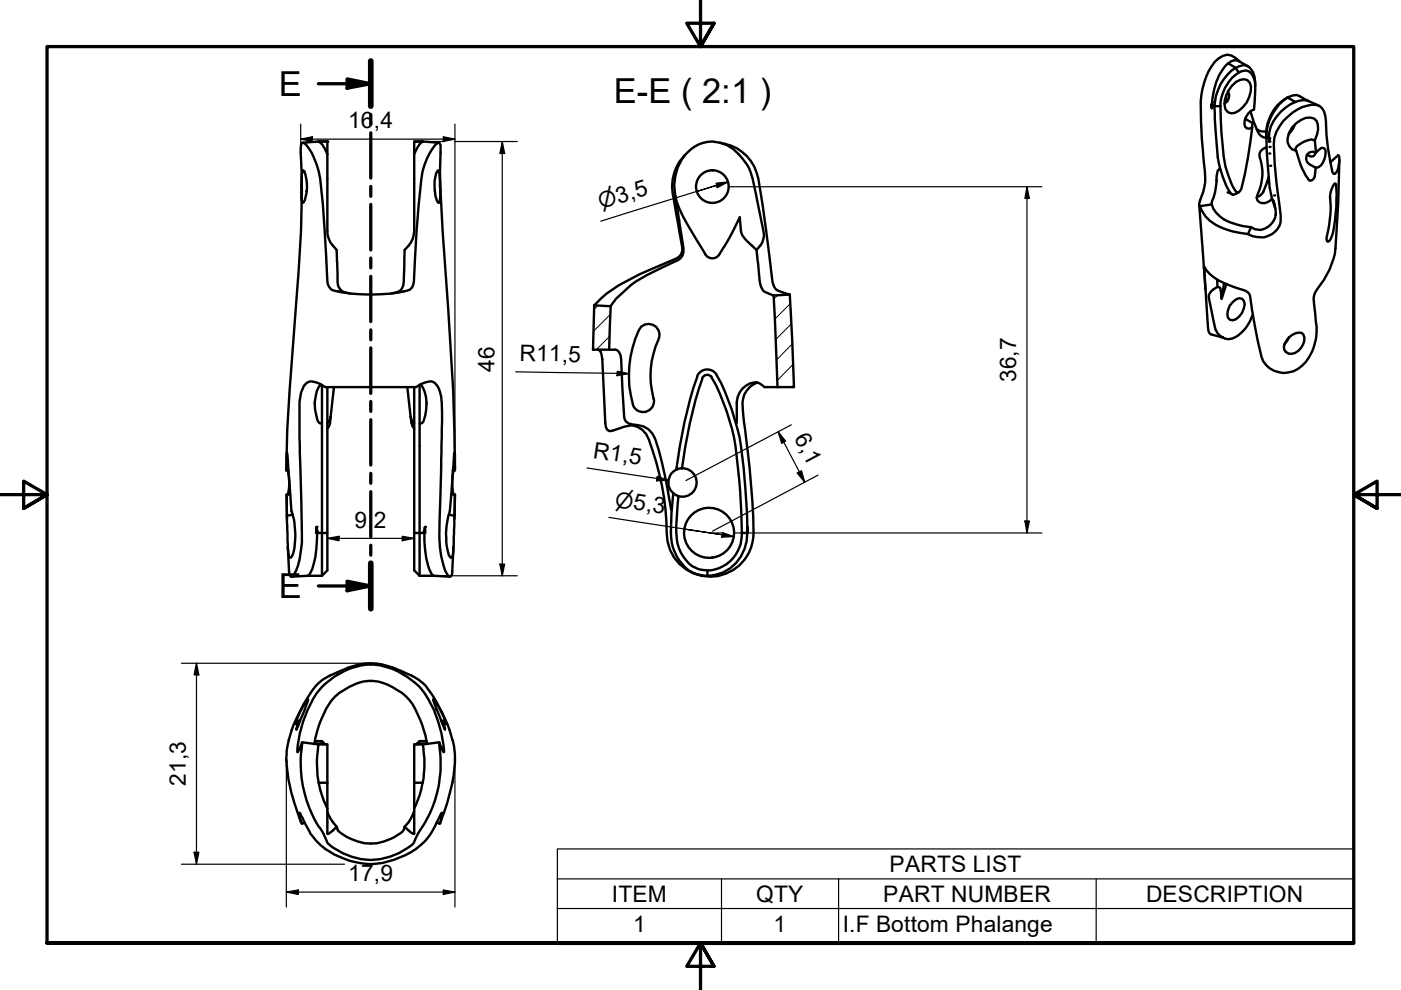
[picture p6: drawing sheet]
<svg xmlns="http://www.w3.org/2000/svg" width="297mm" height="210mm" viewBox="0 0 297 210" stroke-linecap="round" stroke-linejoin="round" font-family="sans-serif">
<!-- layer: Hatch (ISO) -->
<path d="M126.7 64.8l-.7 .8M129.3 71.3l-2.9 2.8M129.4 66.6l-3.5 3.6M164.8 62.6l-.8 .8M167.5 64.4l-3.2 3.3M167.8 68.7l-3.3 3.3M168 72.9l-3.3 3.4M168.1 77.3l-3.3 3.3M168.3 81.6l-.5 .5" fill="none" stroke="#000" stroke-width=".21"/>
<!-- layer: Visible (ISO) -->
<g fill="none" stroke="#000" stroke-width=".51">
<path d="M260.3 19.3a1.85 1.85 0 0 1-.7 2.6M260.4 13.4l1.6 1 .6 1M261.2 18.1a2.82 2.82 0 0 1 3.3-1.1 2.87 2.87 0 0 1 .4 3.5 5.9 5.9 0 0 1-3 3.4 1.58 1.58 0 0 1-2.2-1.5 5.8 5.8 0 0 1 1.5-4.3zM262.9 13.1l-1-.8a2.53 2.53 0 0 0-3.6 .1 13.5 13.5 0 0 0-3.7 9.2l.2 8 .5 5.7a12.6 12.6 0 0 1-.9 7.4l-.1 .5 .1 .5M264.6 14.1l-1.9-1.1a2.48 2.48 0 0 0-2.9 1 13.8 13.8 0 0 0-2.9 9l-.1-.9M266.1 18.3a4 4 0 0 0-1.9-4.4 4.6 4.6 0 0 0-3.9 1.9 11.1 11.1 0 0 0-2.8 6.7M64.1 30.3l5.3-.3v2.7M64.3 36.1a3.4 3.4 0 0 1 .7 2.4v2.6a2.5 2.5 0 0 1-.9 1.9 16.3 16.3 0 0 1-.2-5.2zM67.6 30a6 6 0 0 1 1.8 2.7M69.4 32.7v16.3a5.4 5.4 0 0 0 2 4l.2 6.9a2.37 2.37 0 0 0 2.6 2.3M87.8 32.7v-2.7h1.8a4.8 4.8 0 0 0-1.8 2.7v16.3a5.3 5.3 0 0 1-2 4l-.2 6.9a2.11 2.11 0 0 1-1.9 2.2l-.6 .1M87.8 30l5.2 .3"/>
<path d="M92.7 36.3l.2-.2a22.4 22.4 0 0 1 .3 6.7l-.2 .2a5.5 5.5 0 0 1-.9-3.8 6.6 6.6 0 0 1 .6-2.9zM145.2 32.9a9.9 9.9 0 0 0-2.3 9.9l1.8 9.6a2.14 2.14 0 0 1-1.5 2.5 70 70 0 0 0-13.2 6.4l-1.4 1-2.6 2.4M145.9 32.2a7.1 7.1 0 0 1 10.7 .5 9.8 9.8 0 0 1 3 5.2l2.3 11.1a4 4 0 0 1-1.5 4l-1-1a5.9 5.9 0 0 1-2.3-3l-.3-2.9-1.9 3.9-2.1 3.5a1.8 1.8 0 0 1-1.5 1.3 1.8 1.8 0 0 1-1.8-.9l-1.7-2.8a40.2 40.2 0 0 1-4.4-8.4 10.6 10.6 0 0 1 2.5-10.5zM152.7 30.3a9.5 9.5 0 0 1 8.1 7.6l1.6 11 1.4 10.8a2.55 2.55 0 0 0 2.2 2.3l1.4 .5M257.5 22.5l.2 5.5a26.8 26.8 0 0 0 2.3 11.5l1 1.6 .4 .2 1.2-.6M257.5 22.5l-.4-.2-.2 .7M257.5 22.5h1.3M258.8 36l-.3-.1-.3 .3-.1 .5a17.7 17.7 0 0 1-1.1 5.9l-.1 .7M260 20.2v1.2l.2 .1M264.1 25l.2 .4 1.3 .7-.1 .9-.6 .3-.5-.1a1.85 1.85 0 0 1-.2-2.5l.5-.7 .6-.5 .6-.3 .2-3.9a4.5 4.5 0 0 0-1.1-4l-1-.3a5 5 0 0 0-3.5 2.4 8.9 8.9 0 0 0-1.7 5.1 76.9 76.9 0 0 0 1 12.9 14.7 14.7 0 0 0 2.3 5.3l.3 .2 .3-.2 .5-.7a87.2 87.2 0 0 0 2.3-13M265.1 23.6l1.6 4.4a2.04 2.04 0 0 0 1.8 1.2M266.4 27.4l1 .4 1.1 .1"/>
<path d="M268.5 28.9v1.2a89.9 89.9 0 0 0 .9 10.8l1 3.3M268.5 28.9l.4 .2 .2 .9M268.5 31.2a1.88 1.88 0 0 0-1.2 3 10.3 10.3 0 0 1-.7 7.2 1.35 1.35 0 0 0 .5 1.5 1.35 1.35 0 0 0 1.6 0l1-.8M269 37.5l-.5 1.6a3.2 3.2 0 0 1-2.1 2.7M269.1 29.2v.8M273 20.7a8.9 8.9 0 0 0-4.5 8.2M273 20.7a2.4 2.4 0 0 1 2.6-.3l1.8 1M273 20.7a10.3 10.3 0 0 0-4.5 8.2M273 20.7l1.6 .9M273.9 27.2l.2 .1M274.6 26.4l-.9 1.4-.5 .7M274.6 21.6a9.4 9.4 0 0 0-5.5 6.4v2"/>
<path d="M274.6 21.6a3.8 3.8 0 0 1 2.7-.2l2.3 1M274.8 32a16.9 16.9 0 0 0 2.7 6.2l.3 .1 .4-.1 .4-.4 .2-.4 .2-1.9M278.8 29.8a4.6 4.6 0 0 0 .3-4.2 2.47 2.47 0 0 0-3.3-.2 5 5 0 0 0-2.8 4.7l.4 .9 .5 .7 .9 .3M278.8 29.8l-.8-.2a5.5 5.5 0 0 0-3.3 1.8l-.1 .3 .2 .3M278.8 29.8l.2 2.6M279 32.4a.86 .86 0 0 1-1.3 .7l-.6-.3M279 32.4l.4-.4a1.01 1.01 0 0 1 1.3-.5 2.74 2.74 0 0 1-.3 3.1 1.58 1.58 0 0 1-1.4 .9M279 32.4a1.42 1.42 0 0 0-1.9 .5 1.42 1.42 0 0 0 .5 1.9l1.4 .7M282.1 34.4l1.7-1.5a4.7 4.7 0 0 1-.8 4l-.4-.2-.2-.4a62 62 0 0 1-1.4-11.8 2.55 2.55 0 0 0-3.8-2.1 10.4 10.4 0 0 0-7 6.8 66.7 66.7 0 0 0 .9 13.4 12.1 12.1 0 0 1 .2 5.1 4.6 4.6 0 0 1-6.7 1.9M282.8 39.1l.2-.2 .2 .1a32.6 32.6 0 0 1-.8 10.9 1.35 1.35 0 0 1-1 1.3l-.2-.7a25.6 25.6 0 0 0 .8-9.1l.3-1.3zM284 33.9l-.3 9.3-.6 9.4a17.6 17.6 0 0 1-4.1 9.2 3.8 3.8 0 0 0-.4 2.9l.2 1.6a18.1 18.1 0 0 1 0 6.5 8.8 8.8 0 0 1-4.5 5.9 5.1 5.1 0 0 1-6.8-3 121.4 121.4 0 0 1-2.5-12.9 1.74 1.74 0 0 0-1.3-1.3l-1.5-.4a12.3 12.3 0 0 1-6.4-3.7l-.5-.8 .8 12.5a1.61 1.61 0 0 0 .7 1.8l2.5 .7-.2-.1M143.2 41.6l1.7 11a2.37 2.37 0 0 1-1.1 2.6l-2.8 1.2a52.7 52.7 0 0 0-7.2 4l-.8 .7a15.3 15.3 0 0 0-3.5 3.8"/>
<path d="M160.4 53l.5 4.9a4.6 4.6 0 0 0 1.3 4l1.8 .7M254.3 43.4l1.3 18M254.4 43.7a8.3 8.3 0 0 0 6.1 5.1l4.1 .8M256.9 43.3a6.6 6.6 0 0 0 5.1 4.2l3.2 .7M256.9 43.3l-2.5 .4M258.1 59.3v1.5l.5 .1 .2 .3 .2 2.1 .5-3.3M260.3 40.8l.9 .4M265.2 48.2l-.6 1.4M269.8 42.3a6 6 0 0 1 .5 4 3.6 3.6 0 0 1-4.2 2.3l-.9-.4M126 64.7l-.3 9.4h4.8a1.84 1.84 0 0 1 1.2 2.1l.6 12.2a1.73 1.73 0 0 0 1.9 1.6 4.6 4.6 0 0 1 4.7 3.1 124.8 124.8 0 0 1 3.5 15.1v-.3M126 64.7l3.5 .2M126.7 74.1l.7 .5 .3 1.6 .7 13.9a1.17 1.17 0 0 0 1.4 1.2l2.6-.8 2.7-.4"/>
<path d="M129.5 64.9l-.3 9.2M136 69.3a2.33 2.33 0 0 1 2.9-.2 2.33 2.33 0 0 1 .7 2.8 18.4 18.4 0 0 0-.9 13 2.3 2.3 0 0 1-1.9 2.5 2.3 2.3 0 0 1-2.6-1.7 22 22 0 0 1 1.8-16.4zM147.8 79.9a86.9 86.9 0 0 0-4.4 19.7M150.9 80a1.17 1.17 0 0 0-2 .2M151.8 79.3a48.1 48.1 0 0 1 5.9 19.9 106.6 106.6 0 0 1 .7 13.8h-1.1M151.9 79.3a2.32 2.32 0 0 0-4.1 .6M164 62.6l.8 19.5M167.4 62.5l.9 19.6h-6.2a2.64 2.64 0 0 0-2-1 4.4 4.4 0 0 0-3.9 4.5v3.8l-.1 .4M167.4 62.5l-3.4 .1M258.1 60.8a2.65 2.65 0 0 0-1.8 2.3l.9 4.7a5.6 5.6 0 0 0 1.4 3.4l.5 .3M260 60.2l-1 3.1M261.4 64l.7-.5 .7-.3 .5 .1 .4 .5a3.5 3.5 0 0 1-2.3 4.1l-.7-.1a2.35 2.35 0 0 1 0-3z"/>
<path d="M265.6 66.7a8.2 8.2 0 0 1-4.4 5.1l-.8 .1-.7-.1-.6-.3M272.5 74.5l.2 .1M273.3 71.5a2.87 2.87 0 0 1 2.7-.9 1.86 1.86 0 0 1 .3 2.4 2.94 2.94 0 0 1-3.1 2 1.64 1.64 0 0 1-.5-2.8zM273.3 71.5l-.9 1.4M60.7 99.7l.1-3.7 1 12.4a15.1 15.1 0 0 1 0 9.6l-.3 .3a2.93 2.93 0 0 1-.5-2.2l-.2-6.8M60.7 99.7l.5 .1M61 99.7l.3 1.7M68 81.5a8.2 8.2 0 0 0-.5 7.9l.7 .4M68.3 81.6v40.5M69.4 82.1v38.8l-1.1 1.2M70.1 88.4l-.1 1.3-.6 1.2M70.1 88.4l-.7 1.3"/>
<path d="M70.8 82.1l-.7 6.3M86.4 82.1l.7 6.3M87.1 88.4l.3 1.9 .4 .6M87.1 88.4l.3 .8 .4 .5M87.8 82.1v30.9M89 81.6v40.5M89.2 81.5a8.7 8.7 0 0 1 .5 7.9l-.2 .3-.5 .1M96 99.8l.5-.1-.1-3.7-1 12.4a14.5 14.5 0 0 0 0 9.6l.2 .3 .2-.1a9.4 9.4 0 0 0 .4-4.3l.2-4.6M96.2 99.7l-.3 1.7M96.5 99.5l-.4-16.8-2.2-33.6a136.3 136.3 0 0 1-.5-18.3l-.4-.5a4 4 0 0 0-1.9 2.1 14.8 14.8 0 0 0-1.8 5.5 357.6 357.6 0 0 0-1.7 22.5l-.2 .5-.5 .5a34.3 34.3 0 0 1-16.6 0l-.8-1-.1-.7a325 325 0 0 0-1.5-21.8 14.6 14.6 0 0 0-3.3-7.5l-.4-.1-.3 .1-.1 1.1a191.2 191.2 0 0 1-.5 26l-1.9 25.2-.5 8.5-.2 8.5M143.4 99.6a3 3 0 0 0-1.7 3 3 3 0 0 0 2.1 2.6M144.6 99.3a3 3 0 0 1 3.1 3.4 3 3 0 0 1-3.9 2.5"/>
<path d="M148.9 80.3a86 86 0 0 0-4.3 19l-1.2 .3M150.9 80a45.2 45.2 0 0 1 5.6 19.3 112.5 112.5 0 0 1 .7 14.8 7.4 7.4 0 0 1-9.2 6.5 7.8 7.8 0 0 1-4.5-6.3 40 40 0 0 1 .3-9.1M160.6 81.1a4.8 4.8 0 0 0-3.2 4.3l.3 4 1 8.2a129.7 129.7 0 0 1 1 16.5 9.2 9.2 0 0 1-9.7 8.2 9.2 9.2 0 0 1-8.6-9.2 54.4 54.4 0 0 0-4.4-21.1l-.9-.9-.9-.6-1.1-.4M60.8 104.9v5.2M60.8 104.9v4.4M61 115.9l.3 5.2a1.2 1.2 0 0 0 .5 1.2l.3-.2a15.5 15.5 0 0 0 1.9-8l-.5-24.7a21.4 21.4 0 0 1 .3-5.8l.1-.5a2.64 2.64 0 0 1 2-2.2 4.2 4.2 0 0 1 3.1 1.2h19.2a4.7 4.7 0 0 1 3.4-1.2 3.7 3.7 0 0 1 1.9 3.1 115.3 115.3 0 0 1 0 13.6l-.3 15.5a20.4 20.4 0 0 0 1.5 8.5l.4 .5 .3 .2a.98 .98 0 0 0 .5-1.2l.2-5.2M61.3 101.5v2l-.3 1.4M61.5 104.8l-.7 .1M62 109.1l-1.2 .2M67 113l.1-1.3a21.5 21.5 0 0 1-1.3 9.7l-.3 .5-.3 .2M67.1 111.7l.3 1.3h2M87.8 113v7.9l1.2 1.2"/>
<path d="M90.1 111.7l-.4 1.3h-1.9M90.2 113l-.1-1.3a17.7 17.7 0 0 0 1.4 10l.5 .4M95.2 109.1l1.2 .2M95.6 104.8l.9 .1M95.9 101.5l.1 2.8 .2 .6M96.5 104.9l-.2 5.2M96.5 104.9l-.1 4.4M142.7 104.6l-.3 4.1a16.4 16.4 0 0 0 .7 8.4 7.4 7.4 0 0 0 6.4 5 8.6 8.6 0 0 0 8.9-9.1l.1-1.3 .1 1.3M68.3 122.1l-6.5 .2M89 122.1l6.4 .2M150 120.9v1.2M63.1 152.8h.5"/>
<path d="M64.1 157.4l3.4 .4M65 148.6l.3-.4-2.4 6.5 .2-1.9-.6 .7 .1-.1a21.2 21.2 0 0 1 2.4-4.8zM66.7 157.6h1.6l.2 .2M66.7 157.7a20.3 20.3 0 0 1 4.4-10 12.2 12.2 0 0 1 7.1-3.3 8.6 8.6 0 0 1 4.9 1.2 11.6 11.6 0 0 1 6.2 7.7l.9 2.5 .4 1.9M66.7 157.1h1.6l.7 .7M67.5 157.8a25.8 25.8 0 0 0 .1 8.2M67.5 157.8h1.9v8.2M68.3 157.1v.5M68.4 145.5a14.4 14.4 0 0 1 12.2-4.4 15.4 15.4 0 0 1 11.4 9.4 28.3 28.3 0 0 1 2.2 8.7l-.2 .3-.9-2.1a26 26 0 0 1-4.3 19.1l-.8 1.5a2.69 2.69 0 0 1-1.7 1.9 13.5 13.5 0 0 1-16.9-1.2l-.9-2.2a25.8 25.8 0 0 1-4.4-19.1l-1 2.1a23.8 23.8 0 0 1 4.8-13.4zM89 157.1v.5M89.7 157.8l.1 .9a23.6 23.6 0 0 1-.2 7.3M89.7 157.8h-1.9v13.6"/>
<path d="M90.4 157.1h-1.4l-.8 .7M90.6 157.6h-1.6l-.3 .2M91.8 148.3l.1-.1a14.9 14.9 0 0 1 2.7 5.3l-.5-.7 .3 1.9zM93.1 157.4l-3.4 .4M93.5 152.8h.6M63.8 174.3a42.5 42.5 0 0 1-2.9-10.9 16 16 0 0 1 .3-6.5 32.6 32.6 0 0 1 6.3-12l.9-.8 3-1.5a15.4 15.4 0 0 1 9.6-1.7l2.4 .7 4 1.7a11.1 11.1 0 0 1 4.8 4.9 27.6 27.6 0 0 1 4.3 11.8l-.2 3.4a38.2 38.2 0 0 1-3 10.9M64.6 174.4l-.7 .1-.3-1-.1-1.2 .9 1.7a14.6 14.6 0 0 0 11.2 8.9 15.7 15.7 0 0 0 11.5-2.2 14.1 14.1 0 0 0 6-7.3l.6-1.1v.8l-.4 1.3-.1 .2-.6-.2M67.6 166a19.6 19.6 0 0 0 1.8 5.4M67.6 166h1.8M69.4 172l.1 .3a8.9 8.9 0 0 0 1.9 3M69.4 171.4v5.4h.3l1.7-1.5M69.4 166v5.4"/>
<path d="M71.4 175.3l.2 .5a3.6 3.6 0 0 0 2.1 1.7 10.1 10.1 0 0 0 11.9-1.5l.2-.7M87.8 172l-.1 .3a8.9 8.9 0 0 1-1.9 3M87.8 166h1.8M89.6 166a18.7 18.7 0 0 1-1.8 5.4v5.4a1.07 1.07 0 0 1-1.1-.7l-.9-.8"/>
<circle cx="151" cy="39.6" r="3.5"/>
<circle cx="150.3" cy="113" r="5.3"/>
</g>
<g fill="#000">
<circle cx="69.4" cy="30" r=".25"/>
<circle cx="257" cy="21.7" r=".25"/>
<circle cx="268.9" cy="29.3" r=".25"/>
<circle cx="269.1" cy="29.3" r=".25"/>
<circle cx="269.1" cy="30" r=".25"/>
<circle cx="269.1" cy="32.5" r=".25"/>
<circle cx="269.2" cy="31.2" r=".25"/>
<circle cx="269.3" cy="35.2" r=".25"/>
<circle cx="260.5" cy="40.8" r=".25"/>
<circle cx="270.1" cy="41.4" r=".25"/>
<circle cx="71.6" cy="61.8" r=".25"/>
<circle cx="85.5" cy="61.8" r=".25"/>
<circle cx="67.1" cy="111.7" r=".25"/>
<circle cx="90.1" cy="111.7" r=".25"/>
<circle cx="64" cy="174.6" r=".25"/>
<circle cx="93.2" cy="174.6" r=".25"/>
</g>
<!-- layer: Section Line (ISO) -->
<g fill="none" stroke="#000" stroke-width=".7">
<path d="M67.5 17.8h11.1M73.6 16.7l5 1.1-5 .9zM78.6 12.9v9.6M78.6 24.3v2.1M78.6 28.2v9.6M78.6 39.5v2.1M78.6 43.3v9.7M78.6 54.7v2.1M78.6 58.6v9.6M78.6 69.9v2.1M78.6 73.8v9.6M78.6 85.1v2.1"/>
<path d="M78.6 89v9.6M78.6 100.4v2.1M78.6 104.2v9.6M78.6 115.6v2.1M78.6 119.4v9.7M67.5 124.2h11.1M73.6 123.2l5 1-5 1.1z"/>
</g>
<path d="M78.6 12.9v9.6M78.6 119.4v9.7" fill="none" stroke="#000" stroke-width="1.2"/>
<path d="M73.6 16.7l5 1.1-5 .9zM73.6 123.2l5 1-5 1.1z" fill="#000"/>
<!-- layer: Symbol (ISO) -->
<path d="M118.2 186.3v-6.3h168.8v6.3M118.2 186.3h168.8v6.3M118.2 186.3v14h168.8v-7.7M118.2 192.6h168.8M153 186.3v14M177.8 186.3v14M232.4 186.3v14" fill="none" stroke="#000" stroke-width=".25"/>
<!-- layer: Border (ISO) -->
<path d="M148.5 -.1v10l-2.9-5h5.8l-2.9 5 2.9-5M0 104.9h10l-5-2.9v5.8l5-2.9-5 2.9M297 104.9h-10l5-2.9v5.8l-5-2.9 5 2.9M10 199.9v-190h277v190h-277h277M151.4 204.9l-2.9-5 2.9 5h-5.8l2.9-5v10" fill="none" stroke="#000" stroke-width=".7"/>
<!-- layer: Dimension (ISO) -->
<g fill="none" stroke="#000" stroke-width=".25">
<path d="M63.8 29.5l2.4-.5v1zM63.8 29.5h32.7M63.8 26.3v4.3M90.4 30h3.7M94 29l2.5 .5-2.5 .5zM96.4 30h13.3M96.5 26.3v72.5M106.5 30l.5 2.5h-1zM106.5 30v92.1M151.8 38.8l2.6-.2-2.3 1.2zM151.8 39.6h.3M154.4 38.6l-2.4 .7"/>
<path d="M154.4 39.6h66.5M217.7 39.6l.5 2.5h-.9zM217.7 39.6v73.4M147.8 40.6l4.2-1.3-24.6 7.6M109.3 78.8l24 .4M130.9 78.7l2.4 .5-2.5 .5zM124.5 99.2l17.2 2.6M165 91.5l1.6 2-.9 .5zM165 91.5l5.6 10.8M167.8 90.1l-22.4 11.8M69.4 114.1l2.5-.4v1zM69.4 114.1h18.4"/>
<path d="M85.3 113.7l2.5 .4-2.5 .6zM106 119.6h1l-.5 2.5zM129.1 109.7l24 3.7-8-1.2M139.3 101l2.4 .8-2.5 .2zM151.1 113h2.2M153.1 113.4l2.5 .4M153.2 112.9l2.4 .9-2.6 .1zM155.6 113h65.3M169 100.3l.9-.5 .7 2.5zM173.4 100.7l-22.3 11.9M217.3 110.5h.9l-.5 2.5zM92.8 122.1h16.9"/>
<path d="M38.5 140.6h39.3M41.7 140.6l.5 2.5h-1.1zM41.7 140.6v42.6M60.7 162v30.3M96.5 162v30.3M38.5 183.2h34.5M41.1 180.7h1.1l-.5 2.5zM60.7 189.1l2.5-.4v.9zM60.7 189.1h35.8M94 188.7l2.5 .4-2.5 .5z"/>
</g>
<g fill="#000">
<path d="M63.8 29.5l2.4-.5v1zM94 29l2.5 .5-2.5 .5zM106.5 30l.5 2.5h-1zM151.8 38.8l2.6-.2-2.3 1.2zM217.7 39.6l.5 2.5h-.9zM130.9 78.7l2.4 .5-2.5 .5zM165 91.5l1.6 2-.9 .5zM69.4 114.1l2.5-.4v1zM85.3 113.7l2.5 .4-2.5 .6zM106 119.6h1l-.5 2.5zM139.3 101l2.4 .8-2.5 .2zM153.2 112.9l2.4 .9-2.6 .1z"/>
<path d="M169 100.3l.9-.5 .7 2.5zM217.3 110.5h.9l-.5 2.5zM41.7 140.6l.5 2.5h-1.1zM41.1 180.7h1.1l-.5 2.5zM60.7 189.1l2.5-.4v.9zM94 188.7l2.5 .4-2.5 .5z"/>
</g>
<g font-size="7.3">
<text x="59.1" y="20.4">E</text>
<text x="130.1" y="21.9">E-E ( 2:1 )</text>
<text x="59.1" y="126.8">E</text>
</g>
<g font-size="4.8">
<text x="73.9" y="27.2">16,4</text>
<text x="110.2" y="76.6" transform="rotate(1 110.2 76.6)">R11,5</text>
<text x="104.8" y="78.8" transform="rotate(-90 104.8 78.8)">46</text>
<text x="215.5" y="81.1" transform="rotate(-90 215.5 81.1)">36,7</text>
<text x="168.3" y="92.8" transform="rotate(62 168.3 92.8)">6,1</text>
<text x="125.6" y="97.1" transform="rotate(9 125.6 97.1)">R1,5</text>
<text x="75.2" y="111.9">9,</text>
<text x="79.2" y="111.9">2</text>
<text x="39.4" y="166.7" transform="rotate(-90 39.4 166.7)">21,3</text>
<text x="188.6" y="184.9">PARTS LIST</text>
<text x="73.9" y="186.9">17,9</text>
<text x="129.7" y="191.2">ITEM</text>
<text x="160.3" y="191.3">QTY</text>
<text x="187.3" y="191.2">PART NUMBER</text>
<text x="243" y="191.3">DESCRIPTION</text>
<text x="134.2" y="197.6">1</text>
<text x="164" y="197.6">1</text>
<text x="178.7" y="197.6">I.F Bottom Phalange</text>
</g>
<g font-size="4.6">
<text x="127.4" y="44.3" transform="rotate(-17 127.4 44.3)">⌀3,5</text>
<text x="130.2" y="107.4" transform="rotate(9 130.2 107.4)">⌀5,3</text>
</g>
</svg>
